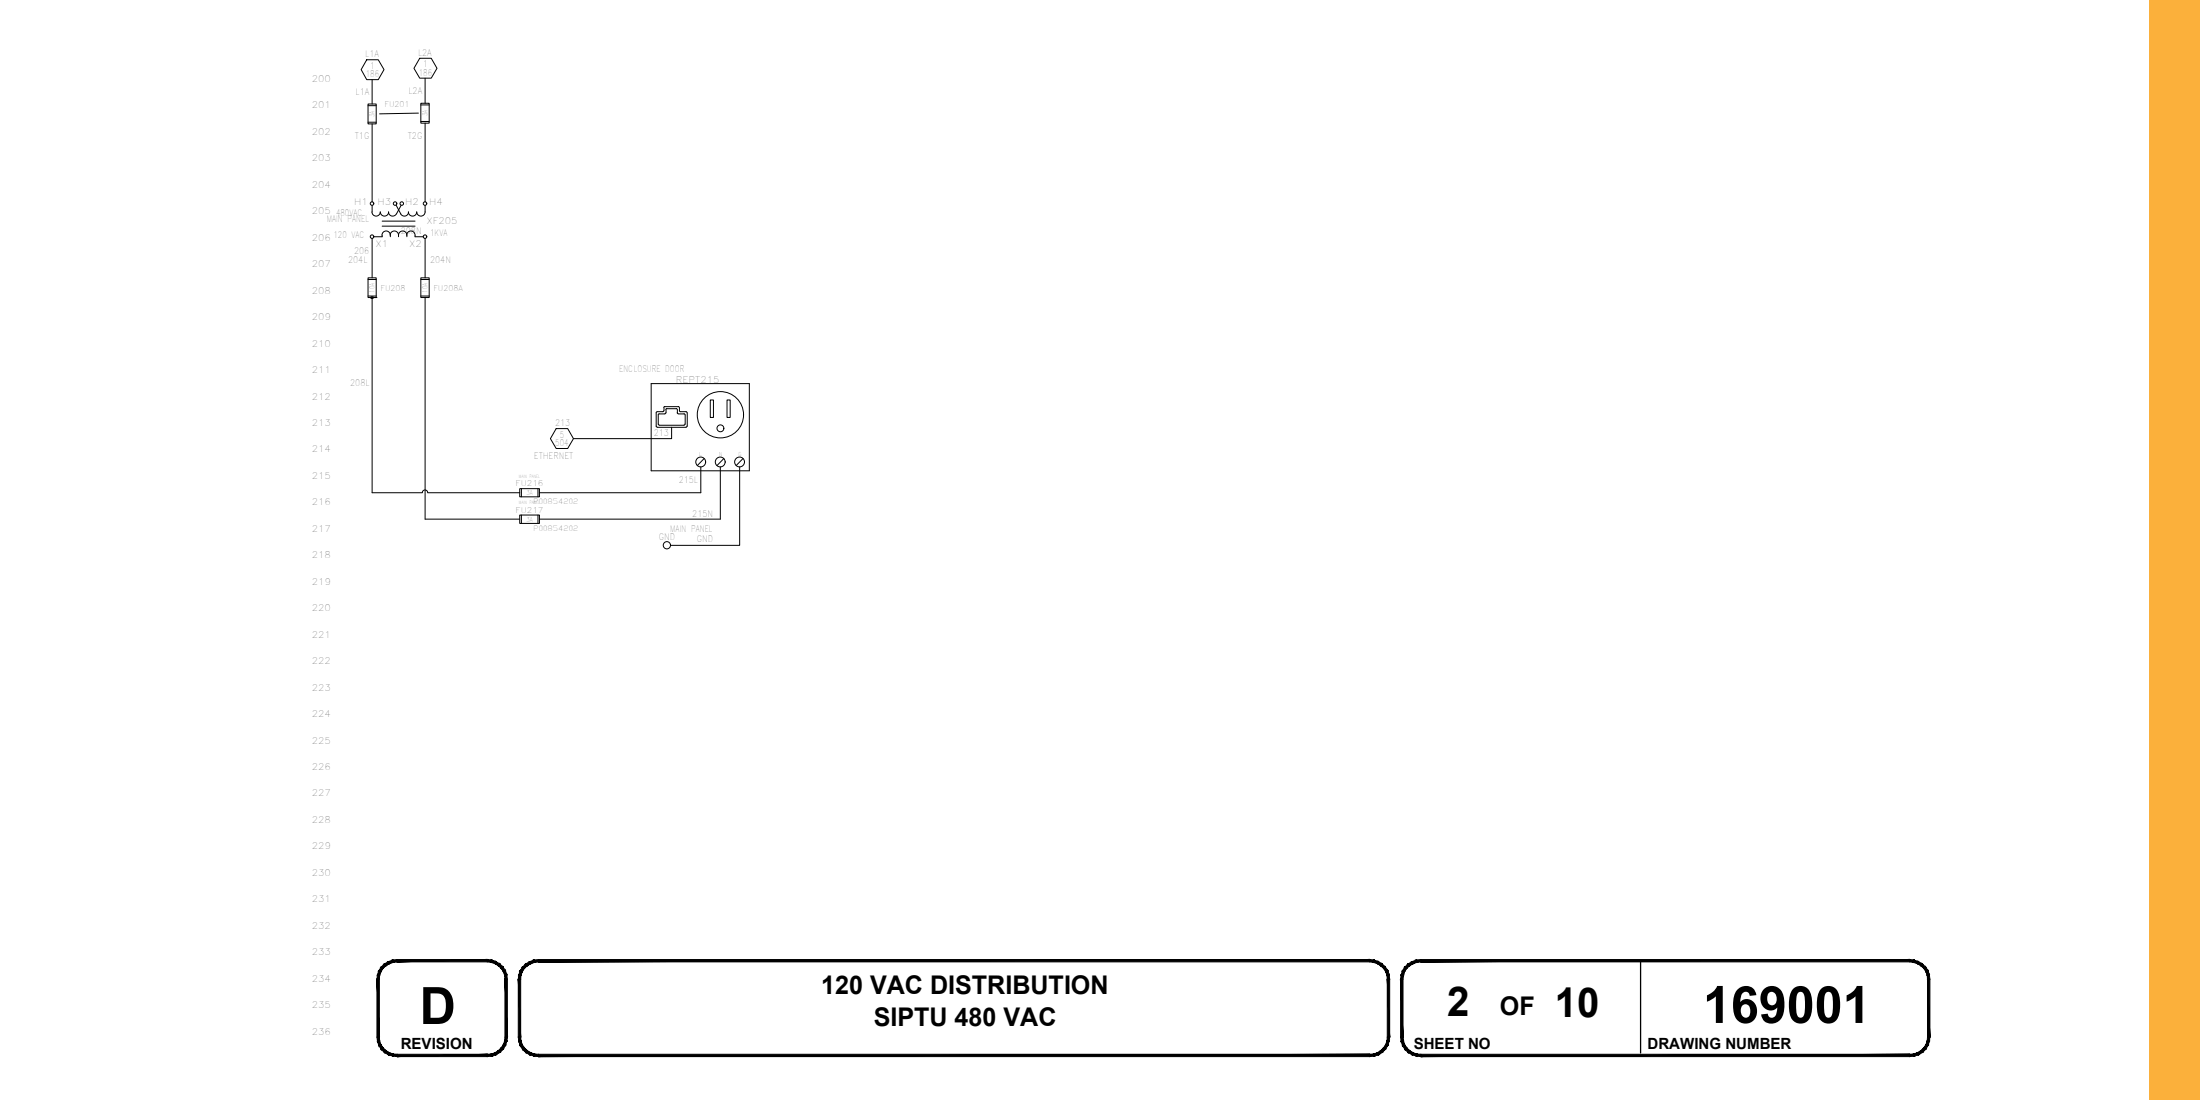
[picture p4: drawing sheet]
<svg xmlns="http://www.w3.org/2000/svg" width="432mm" height="216mm" viewBox="0 0 432 216" stroke-linecap="round" stroke-linejoin="round" font-family="sans-serif">
<!-- layer: Layer 1 -->
<path d="M421.9 0h9.9v215.9h-9.9z" fill="#fbb03b"/>
<g fill="#000">
<path d="M74 192.2l.5 11.4v-11.4zM74 192.2l.5 11.4h-.5z"/>
<path d="M77.1 188.4l.9-.1v.5zM77.1 188.4l.1 .5 .8-.1zM76.2 188.7l.9-.3 .1 .5zM76.2 188.7l.2 .4 .8-.2zM75.5 189.2l.7-.5 .2 .4zM75.5 189.2l.3 .4 .6-.5zM74.8 189.8l.7-.6 .3 .4zM74.8 189.8l.4 .3 .6-.5zM74.8 189.8l.4 .3-.8 .4zM74.4 190.5l.4 .2 .4-.6zM74.4 190.5l.4 .2-.7 .6zM74.1 191.3l.4 .1 .3-.7zM74.1 191.3l.4 .1-.5 .8zM74.5 191.4l-.5 .8h.5z"/>
<path d="M78 188.8h17.7v-.5zM78 188.3h17.7l-17.7 .5z"/>
<path d="M99.5 191.3l.1 .9h-.5zM99.1 191.4v.8l.4-.9zM99.2 190.5l.3 .8-.4 .1zM98.8 190.7l.3 .7 .1-.9zM98.7 189.8l.5 .7-.4 .2zM98.4 190.1l.4 .6-.1-.9zM98.1 189.2l.6 .6-.3 .3zM98.1 189.2l-.3 .4 .6 .5zM97.3 188.7l.8 .5-.3 .4zM97.3 188.7l-.1 .4 .6 .5zM96.5 188.4l.8 .3-.1 .4zM96.5 188.4l-.1 .5 .8 .2zM95.7 188.3l.8 .1-.1 .5zM95.7 188.3v.5l.7 .1z"/>
<path d="M99.1 192.2l.5 11.4v-11.4zM99.1 192.2l.5 11.4h-.5z"/>
<path d="M101.7 192.2l.5 11.4v-11.4zM101.7 192.2l.5 11.4h-.5z"/>
<path d="M104.8 188.4l.9-.1v.5zM104.8 188.4l.1 .5 .8-.1zM104 188.7l.8-.3 .1 .5zM104 188.7l.2 .4 .7-.2zM103.2 189.2l.8-.5 .2 .4zM103.2 189.2l.3 .4 .7-.5zM102.6 189.8l.6-.6 .3 .4zM102.6 189.8l.3 .3 .6-.5zM102.6 189.8l.3 .3-.8 .4zM102.1 190.5l.4 .2 .4-.6zM102.1 190.5l.4 .2-.7 .6zM101.8 191.3l.4 .1 .3-.7zM101.8 191.3l.4 .1-.5 .8zM102.2 191.4l-.5 .8h.5z"/>
<path d="M105.7 188.8h163.1v-.5zM105.7 188.3h163.1l-163.1 .5z"/>
<path d="M272.7 191.3l.1 .9h-.5zM272.2 191.4l.1 .8 .4-.9zM272.4 190.5l.3 .8-.5 .1zM272 190.7l.2 .7 .2-.9zM271.9 189.8l.5 .7-.4 .2zM271.6 190.1l.4 .6-.1-.9zM271.3 189.2l.6 .6-.3 .3zM271.3 189.2l-.3 .4 .6 .5zM270.6 188.7l.7 .5-.3 .4zM270.6 188.7l-.3 .4 .7 .5zM269.7 188.4l.9 .3-.3 .4zM269.7 188.4l-.1 .5 .7 .2zM268.8 188.3l.9 .1-.1 .5zM268.8 188.3v.5l.8 .1z"/>
<path d="M272.3 192.2l.5 11.4v-11.4zM272.3 192.2l.5 11.4h-.5z"/>
<path d="M274.9 192.2l.5 11.4v-11.4zM274.9 192.2l.5 11.4h-.5z"/>
<path d="M278 188.4l.9-.1v.5zM278 188.4l.1 .5 .8-.1zM277.2 188.7l.8-.3 .1 .5zM277.2 188.7l.2 .4 .7-.2zM276.4 189.2l.8-.5 .2 .4zM276.4 189.2l.3 .4 .7-.5zM275.7 189.8l.7-.6 .3 .4zM275.7 189.8l.4 .3 .6-.5zM275.7 189.8l.4 .3-.8 .4zM275.3 190.5l.4 .2 .4-.6zM275.3 190.5l.4 .2-.7 .6zM275 191.3l.5 .1 .2-.7zM275 191.3l.5 .1-.6 .8zM275.5 191.4l-.6 .8h.5z"/>
<path d="M278.9 188.8h95.9v-.5zM278.9 188.3h95.9l-95.9 .5z"/>
<path d="M378.7 191.3l.1 .9h-.5zM378.3 191.4v.8l.4-.9zM378.4 190.5l.3 .8-.4 .1zM378 190.7l.3 .7 .1-.9zM377.9 189.8l.5 .7-.4 .2zM377.6 190.1l.4 .6-.1-.9zM377.3 189.2l.6 .6-.3 .3zM377.3 189.2l-.3 .4 .6 .5zM376.5 188.7l.8 .5-.3 .4zM376.5 188.7l-.2 .4 .7 .5zM375.7 188.4l.8 .3-.2 .4zM375.7 188.4l-.1 .5 .7 .2zM374.8 188.3l.9 .1-.1 .5zM374.8 188.3v.5l.8 .1z"/>
<path d="M378.3 192.2l.5 11.4v-11.4zM378.3 192.2l.5 11.4h-.5z"/>
<path d="M74 203.6h.5l-.4 .8zM74.5 203.6l-.4 .8 .4-.1zM74.1 204.4l.4-.1-.1 .9zM74.5 204.3l-.1 .9 .4-.2zM74.4 205.2l.4-.2v1zM74.8 205v1l.4-.3zM74.8 206l.4-.3 .3 .9zM75.2 205.7l.3 .9 .3-.4zM75.8 206.2l.4 .8-.7-.4zM75.8 206.2l.4 .8 .2-.4zM76.4 206.6l.7 .7-.9-.3zM76.4 206.6l.7 .7 .1-.4zM77.2 206.9l.8 .5-.9-.1zM77.2 206.9l.8 .5v-.5z"/>
<path d="M95.7 206.9l.8 .4-.8 .1zM95.7 206.9l.8 .4-.1-.4zM96.4 206.9l.9 .1-.8 .3zM96.4 206.9l.9 .1-.1-.4zM97.2 206.6h.9l-.8 .4zM97.2 206.6h.9l-.3-.4zM97.8 206.2l.9-.2-.6 .6zM97.8 206.2l.9-.2-.3-.3zM98.4 205.7l.8-.5-.5 .8zM98.8 205l-.4 .7 .8-.5zM98.8 205l.7-.6-.3 .8zM99.1 204.3l-.3 .7 .7-.6zM99.6 203.6l-.1 .8-.4-.1zM99.1 203.6v.7l.5-.7z"/>
<path d="M78 207.4h17.7v-.5zM78 206.9h17.7l-17.7 .5z"/>
<path d="M101.7 203.6h.5l-.4 .8zM102.2 203.6l-.4 .8 .4-.1zM101.8 204.4l.4-.1-.1 .9zM102.2 204.3l-.1 .9 .4-.2zM102.1 205.2l.4-.2 .1 1zM102.5 205l.1 1 .3-.3zM102.6 206l.3-.3 .3 .9zM102.9 205.7l.3 .9 .3-.4zM103.5 206.2l.5 .8-.8-.4zM103.5 206.2l.5 .8 .2-.4zM104.2 206.6l.6 .7-.8-.3zM104.2 206.6l.6 .7 .1-.4zM104.9 206.9l.8 .5-.9-.1zM104.9 206.9l.8 .5v-.5z"/>
<path d="M268.8 206.9l.9 .4-.9 .1zM268.8 206.9l.9 .4-.1-.4zM269.6 206.9l1 .1-.9 .3zM269.6 206.9l1 .1-.3-.4zM270.3 206.6h1l-.7 .4zM270.3 206.6h1l-.3-.4zM271 206.2l.9-.2-.6 .6zM271 206.2l.9-.2-.3-.3zM271.6 205.7l.8-.5-.5 .8zM272 205l-.4 .7 .8-.5zM272 205l.7-.6-.3 .8zM272.2 204.3l-.2 .7 .7-.6zM272.8 203.6l-.1 .8-.5-.1zM272.3 203.6l-.1 .7 .6-.7z"/>
<path d="M105.7 207.4h163.1v-.5zM105.7 206.9h163.1l-163.1 .5z"/>
<path d="M274.9 203.6h.5l-.4 .8zM275.4 203.6l-.4 .8 .5-.1zM275 204.4l.5-.1-.2 .9zM275.5 204.3l-.2 .9 .4-.2zM275.3 205.2l.4-.2v1zM275.7 205v1l.4-.3zM275.7 206l.4-.3 .3 .9zM276.1 205.7l.3 .9 .3-.4zM276.7 206.2l.5 .8-.8-.4zM276.7 206.2l.5 .8 .2-.4zM277.4 206.6l.6 .7-.8-.3zM277.4 206.6l.6 .7 .1-.4zM278.1 206.9l.8 .5-.9-.1zM278.1 206.9l.8 .5v-.5z"/>
<path d="M374.8 206.9l.9 .4-.9 .1zM374.8 206.9l.9 .4-.1-.4zM375.6 206.9l.9 .1-.8 .3zM375.6 206.9l.9 .1-.2-.4zM376.3 206.6h1l-.8 .4zM376.3 206.6h1l-.3-.4zM377 206.2l.9-.2-.6 .6zM377 206.2l.9-.2-.3-.3zM377.6 205.7l.8-.5-.5 .8zM378 205l-.4 .7 .8-.5zM378 205l.7-.6-.3 .8zM378.3 204.3l-.3 .7 .7-.6zM378.8 203.6l-.1 .8-.4-.1zM378.3 203.6v.7l.5-.7z"/>
<path d="M278.9 207.4h95.9v-.5zM278.9 206.9h95.9l-95.9 .5z"/>
</g>
<g fill="none" stroke="#000" stroke-width=".2">
<path d="M72 11.7h2.2l1.2 2-1.2 1.9h-2.2l-1.1-1.9zM73 15.6v4.8M82.4 11.4h2.2l1.2 2-1.2 1.9h-2.2l-1.2-1.9zM83.4 15.3v5M72.2 20.4h1.6v3.9h-1.6zM72.2 24h1.6M72.2 20.7h1.6M73 24.3v15.3M82.1 22.2l-7.6 .1M82.6 20.3h1.6v3.9h-1.6zM82.6 23.8h1.6M82.6 20.6h1.6"/>
<path d="M83.4 24.2v15.4M72.2 54.5h1.6v3.9h-1.6zM72.2 58.1h1.6M72.2 54.9h1.6M73 40.3v1.3a.82 .82 0 0 0 .8 .8 .82 .82 0 0 0 .8-.8 .82 .82 0 0 0 .9 .8 .82 .82 0 0 0 .8-.8M73 58.4v38.3h9.9a.53 .53 0 0 1 .5-.5 .53 .53 0 0 1 .5 .5h18.1M73 46.8v7.7M74 58.4l-1.1-.1-.2 .1 .2 .2 .4-.1M75 46.2a.82 .82 0 0 1 .8-.9 .82 .82 0 0 1 .8 .9M75 44.4h6.5M75 43.4h6.5M75 46.2v.3h-1.6"/>
<path d="M76.2 41.6a.82 .82 0 0 0 .7 .8 .82 .82 0 0 0 .9-.4M76.6 46.2a.82 .82 0 0 1 .8-.9 .82 .82 0 0 1 .8 .9M76.6 46.2v.3M77.7 40.3l.9 1.7a.82 .82 0 0 0 1 .4 .82 .82 0 0 0 .6-.8M78.2 46.2v.3M78.2 46.2a.85 .85 0 0 1 1-.8 .85 .85 0 0 1 .7 1.1M78.7 40.3l-.9 1.7M79.8 46.2a.85 .85 0 0 1 1-.8 .85 .85 0 0 1 .7 1.1h1.6M82.6 54.5h1.6v3.9h-1.6zM82.6 58.1h1.6M82.6 54.9h1.6M83.4 40.3v1.3a.82 .82 0 0 1-.8 .8 .82 .82 0 0 1-.8-.8 .82 .82 0 0 1-.8 .8 .82 .82 0 0 1-.8-.8"/>
<path d="M83.4 58.4v43.5h18.6M83.4 46.8v7.7M127.8 75.3h19.3v17.1h-19.3zM130.3 80v.6M130.5 79.8l-.2 .2M130.5 79.8h2.6M133.1 79.8l.2 .2M133.4 80v.7l1.2 .1 .2 .2M139.4 78.5h.6v3.4h-.6zM142.7 78.5h.6v3.4h-.6zM102 95.9h3.9v1.6h-3.9zM102.3 95.9v1.6"/>
<path d="M105.6 95.9v1.6M109.2 84.1h2.2l1.2 2-1.2 1.9h-2.2l-1.2-1.9zM128.8 83.6l.2 .2M129 83.9h5.7M129.2 83.2l.2 .2M129.4 81.2l-.2 .2v1.8M129.4 83.5h4.9M129.4 81.2h1.1M130.1 80.8l-1.2 .1-.1 2.7M130.3 80.6l-.2 .2M130.7 81l-.2 .2M130.7 80.4v.6"/>
<path d="M130.9 80.2l-.2 .2M130.9 80.2h1.8M131.8 83.9v2.2h-19.2M132.7 80.2l.2 .2M132.9 81l.2 .2M133 80.4v.6M133.1 81.2h1.2M134.2 81.2l.2 .2M134.4 83.2l-.2 .2M134.5 81.4v1.8M134.8 83.6l-.2 .2M134.9 81v2.6"/>
<path d="M137.5 91.6v5.1h-31.6M138.2 90l-1.3 1.4M141.4 91.6v10.3h-35.5M142.1 90l-1.4 1.4M145.2 91.6v15.4h-13.6M145.8 90l-1.3 1.4M102 101.1h3.9v1.6h-3.9zM102.3 101.1v1.6M105.6 101.1v1.6M74 192.2h.5v11.4zM74 192.2l.5 11.4h-.5zM74.1 191.3l.7-.6-.3 .7z"/>
<path d="M74.1 191.3l.4 .1-.5 .8zM74.4 190.5l.8-.4-.4 .6zM74.4 190.5l.4 .2-.7 .6zM74.5 191.4v.8h-.5zM74.8 189.8l.7-.6 .3 .4zM74.8 189.8l1-.2-.6 .5zM74.8 189.8l.4 .3-.8 .4zM75.5 189.2l.7-.5 .2 .4zM75.5 189.2l.9-.1-.6 .5zM76.2 188.7l.9-.3 .1 .5zM76.2 188.7l1 .2-.8 .2zM77.1 188.4l.9-.1v.5z"/>
<path d="M77.1 188.4l.9 .4-.8 .1zM78 188.8l17.7-.5v.5zM78 188.3h17.7l-17.7 .5zM95.7 188.3l.8 .1-.1 .5zM95.7 188.3l.7 .6-.7-.1zM96.5 188.4l.8 .3-.1 .4zM96.5 188.4l.7 .7-.8-.2zM97.3 188.7l.8 .5-.3 .4zM97.3 188.7l.5 .9-.6-.5zM98.1 189.2l.6 .6-.3 .3zM98.1 189.2l.3 .9-.6-.5zM98.4 190.1l.3-.3 .1 .9z"/>
<path d="M98.7 189.8l.5 .7-.4 .2zM98.8 190.7l.4-.2-.1 .9zM99.1 191.4l.4-.1-.4 .9zM99.1 192.2h.5v11.4zM99.1 192.2l.5 11.4h-.5zM99.2 190.5l.3 .8-.4 .1zM99.5 191.3l.1 .9h-.5zM101.7 192.2h.5v11.4zM101.7 192.2l.5 11.4h-.5zM101.8 191.3l.7-.6-.3 .7zM101.8 191.3l.4 .1-.5 .8zM102.1 190.5l.8-.4-.4 .6z"/>
<path d="M102.1 190.5l.4 .2-.7 .6zM102.2 191.4v.8h-.5zM102.6 189.8l.6-.6 .3 .4zM102.6 189.8l.9-.2-.6 .5zM102.6 189.8l.3 .3-.8 .4zM103.2 189.2l.8-.5 .2 .4zM103.2 189.2l1-.1-.7 .5zM104 188.7l.8-.3 .1 .5zM104 188.7l.9 .2-.7 .2zM104.8 188.4l.9-.1v.5zM104.8 188.4l.9 .4-.8 .1zM105.7 188.8l163.1-.5v.5z"/>
<path d="M105.7 188.3h163.1l-163.1 .5zM268.8 188.3l.9 .1-.1 .5zM268.8 188.3l.8 .6-.8-.1zM269.7 188.4l.9 .3-.3 .4zM269.7 188.4l.6 .7-.7-.2zM270.6 188.7l.7 .5-.3 .4zM270.6 188.7l.4 .9-.7-.5zM271.3 189.2l.6 .6-.3 .3zM271.3 189.2l.3 .9-.6-.5zM271.6 190.1l.3-.3 .1 .9zM271.9 189.8l.5 .7-.4 .2zM272 190.7l.4-.2-.2 .9z"/>
<path d="M272.2 191.4l.5-.1-.4 .9zM272.3 192.2h.5v11.4zM272.3 192.2l.5 11.4h-.5zM272.4 190.5l.3 .8-.5 .1zM272.7 191.3l.1 .9h-.5zM274.9 192.2h.5v11.4zM274.9 192.2l.5 11.4h-.5zM275 191.3l.7-.6-.2 .7zM275 191.3l.5 .1-.6 .8zM275.3 190.5l.8-.4-.4 .6zM275.3 190.5l.4 .2-.7 .6zM275.5 191.4l-.1 .8h-.5z"/>
<path d="M275.7 189.8l.7-.6 .3 .4zM275.7 189.8l1-.2-.6 .5zM275.7 189.8l.4 .3-.8 .4zM276.4 189.2l.8-.5 .2 .4zM276.4 189.2l1-.1-.7 .5zM277.2 188.7l.8-.3 .1 .5zM277.2 188.7l.9 .2-.7 .2zM278 188.4l.9-.1v.5zM278 188.4l.9 .4-.8 .1zM278.9 188.8l95.9-.5v.5zM278.9 188.3h95.9l-95.9 .5zM374.8 188.3l.9 .1-.1 .5z"/>
<path d="M374.8 188.3l.8 .6-.8-.1zM375.7 188.4l.8 .3-.2 .4zM375.7 188.4l.6 .7-.7-.2zM376.5 188.7l.8 .5-.3 .4zM376.5 188.7l.5 .9-.7-.5zM377.3 189.2l.6 .6-.3 .3zM377.3 189.2l.3 .9-.6-.5zM377.6 190.1l.3-.3 .1 .9zM377.9 189.8l.5 .7-.4 .2zM378 190.7l.4-.2-.1 .9zM378.3 191.4l.4-.1-.4 .9zM378.3 192.2h.5v11.4z"/>
<path d="M378.3 192.2l.5 11.4h-.5zM378.4 190.5l.3 .8-.4 .1zM378.7 191.3l.1 .9h-.5zM74 203.6h.5l-.4 .8zM74.1 204.4l.4-.1-.1 .9zM74.4 205.2l.4-.2v1zM74.5 203.6v.7l-.4 .1zM74.5 204.3l.3 .7-.4 .2zM74.8 205l.4 .7-.4 .3zM74.8 206l.4-.3 .3 .9zM75.2 205.7l.6 .5-.3 .4zM75.8 206.2l.4 .8-.7-.4z"/>
<path d="M75.8 206.2l.6 .4-.2 .4zM76.4 206.6l.7 .7-.9-.3zM76.4 206.6l.8 .3-.1 .4zM77.2 206.9l.8 .5-.9-.1zM77.2 206.9h.8v.5zM78 207.4l17.7-.5v.5zM78 206.9h17.7l-17.7 .5zM95.7 206.9l.8 .4-.8 .1zM95.7 206.9h.7l.1 .4zM96.4 206.9l.9 .1-.8 .3zM96.4 206.9l.8-.3 .1 .4zM97.2 206.6h.9l-.8 .4z"/>
<path d="M97.2 206.6l.6-.4 .3 .4zM97.8 206.2l.9-.2-.6 .6zM97.8 206.2l.6-.5 .3 .3zM98.4 205.7l.8-.5-.5 .8zM98.8 205l.4 .2-.8 .5zM98.8 205l.7-.6-.3 .8zM99.1 204.3l.4 .1-.7 .6zM99.1 203.6h.5l-.5 .7zM99.6 203.6l-.1 .8-.4-.1zM101.7 203.6h.5l-.4 .8zM101.8 204.4l.4-.1-.1 .9zM102.1 205.2l.4-.2 .1 1z"/>
<path d="M102.2 203.6v.7l-.4 .1zM102.2 204.3l.3 .7-.4 .2zM102.5 205l.4 .7-.3 .3zM102.6 206l.3-.3 .3 .9zM102.9 205.7l.6 .5-.3 .4zM103.5 206.2l.5 .8-.8-.4zM103.5 206.2l.7 .4-.2 .4zM104.2 206.6l.6 .7-.8-.3zM104.2 206.6l.7 .3-.1 .4zM104.9 206.9l.8 .5-.9-.1zM104.9 206.9h.8v.5zM105.7 207.4l163.1-.5v.5z"/>
<path d="M105.7 206.9h163.1l-163.1 .5zM268.8 206.9l.9 .4-.9 .1zM268.8 206.9h.8l.1 .4zM269.6 206.9l1 .1-.9 .3zM269.6 206.9l.7-.3 .3 .4zM270.3 206.6h1l-.7 .4zM270.3 206.6l.7-.4 .3 .4zM271 206.2l.9-.2-.6 .6zM271 206.2l.6-.5 .3 .3zM271.6 205.7l.8-.5-.5 .8zM272 205l.4 .2-.8 .5zM272 205l.7-.6-.3 .8z"/>
<path d="M272.2 204.3l.5 .1-.7 .6zM272.3 203.6h.5l-.6 .7zM272.8 203.6l-.1 .8-.5-.1zM274.9 203.6h.5l-.4 .8zM275 204.4l.5-.1-.2 .9zM275.3 205.2l.4-.2v1zM275.4 203.6l.1 .7-.5 .1zM275.5 204.3l.2 .7-.4 .2zM275.7 205l.4 .7-.4 .3zM275.7 206l.4-.3 .3 .9zM276.1 205.7l.6 .5-.3 .4zM276.7 206.2l.5 .8-.8-.4z"/>
<path d="M276.7 206.2l.7 .4-.2 .4zM277.4 206.6l.6 .7-.8-.3zM277.4 206.6l.7 .3-.1 .4zM278.1 206.9l.8 .5-.9-.1zM278.1 206.9h.8v.5zM278.9 207.4l95.9-.5v.5zM278.9 206.9h95.9l-95.9 .5zM374.8 206.9l.9 .4-.9 .1zM374.8 206.9h.8l.1 .4zM375.6 206.9l.9 .1-.8 .3zM375.6 206.9l.7-.3 .2 .4zM376.3 206.6h1l-.8 .4z"/>
<path d="M376.3 206.6l.7-.4 .3 .4zM377 206.2l.9-.2-.6 .6zM377 206.2l.6-.5 .3 .3zM377.6 205.7l.8-.5-.5 .8zM378 205l.4 .2-.8 .5zM378 205l.7-.6-.3 .8zM378.3 204.3l.4 .1-.7 .6zM378.3 203.6h.5l-.5 .7zM378.8 203.6l-.1 .8-.4-.1z"/>
<circle cx="73" cy="40" r=".35"/>
<circle cx="77.5" cy="40" r=".35"/>
<circle cx="78.9" cy="40" r=".35"/>
<circle cx="83.4" cy="40" r=".35"/>
<circle cx="73" cy="46.4" r=".35"/>
<circle cx="83.4" cy="46.4" r=".35"/>
<circle cx="137.5" cy="90.7" r=".97"/>
<circle cx="141.4" cy="90.7" r=".97"/>
<circle cx="141.4" cy="81.4" r="4.5"/>
<circle cx="141.4" cy="84.1" r=".68"/>
<circle cx="145.2" cy="90.7" r=".97"/>
<circle cx="130.9" cy="107" r=".71"/>
</g>
<path d="M322 188.6v18.1" fill="none" stroke="#000" stroke-width=".25"/>
<g font-size="10.1">
<text x="82.4" y="201">D</text>
<text x="334.2" y="200.8">169001</text>
</g>
<g font-size="8.1">
<text x="284" y="199.4">2</text>
<text x="305.2" y="199.6">10</text>
</g>
<g font-size="5.1">
<text x="161.2" y="195.1">120 VAC DISTRIBUTION</text>
<text x="171.5" y="201.4">SIPTU 480 VAC</text>
<text x="294.4" y="199.3">OF</text>
</g>
<g font-size="3">
<text x="78.6" y="205.9">REVISION</text>
<text x="277.5" y="205.8">SHEET NO</text>
<text x="323.4" y="205.9">DRAWING NUMBER</text>
</g>
<g font-size="1.7">
<text x="71.7" y="11.2">L1A</text>
<text x="82.1" y="10.9">L2A</text>
<text x="61.2" y="16.1">200</text>
<text x="71.8" y="15.2">186</text>
<text x="82.2" y="14.9">186</text>
<text x="61.2" y="21.3">201</text>
<text x="69.8" y="18.7">L1A</text>
<text x="80.2" y="18.4">L2A</text>
<text x="61.2" y="26.5">202</text>
<text x="69.6" y="27.3">T1G</text>
<text x="80" y="27.3">T2G</text>
<text x="61.2" y="31.7">203</text>
<text x="61.2" y="36.9">204</text>
<text x="69.5" y="40.3">H1</text>
<text x="74.1" y="40.3">H3</text>
<text x="79.5" y="40.3">H2</text>
<text x="84.2" y="40.3">H4</text>
<text x="61.2" y="42.1">205</text>
<text x="61.2" y="47.3">206</text>
<text x="64.1" y="43.6">MAIN PANEL</text>
<text x="65.4" y="46.8">120 VAC</text>
<text x="66" y="42.4">480VAC</text>
<text x="78.7" y="45.9">208N</text>
<text x="83.7" y="43.9">XF205</text>
<text x="84.4" y="46.4">1KVA</text>
<text x="61.2" y="52.4">207</text>
<text x="68.3" y="51.6">204L</text>
<text x="69.5" y="49.8">206</text>
<text x="73.7" y="48.4">X1</text>
<text x="80.3" y="48.4">X2</text>
<text x="84.4" y="51.6">204N</text>
<text x="61.2" y="57.6">208</text>
<text x="61.2" y="62.8">209</text>
<text x="61.2" y="68">210</text>
<text x="61.2" y="73.2">211</text>
<text x="68.7" y="75.8">208L</text>
<text x="121.5" y="73">ENCLOSURE DOOR</text>
<text x="132.7" y="75.1">REPT215</text>
<text x="61.2" y="78.4">212</text>
<text x="61.2" y="83.6">213</text>
<text x="108.9" y="83.6">213</text>
<text x="61.2" y="88.8">214</text>
<text x="109" y="87.6">504</text>
<text x="109.9" y="85.9">5</text>
<text x="128.3" y="85.6">213</text>
<text x="61.2" y="94">215</text>
<text x="104.8" y="90.1">ETHERNET</text>
<text x="133.2" y="94.8">215L</text>
<text x="61.2" y="99.2">216</text>
<text x="135.9" y="101.4">215N</text>
<text x="61.2" y="104.4">217</text>
<text x="129.3" y="106.1">GND</text>
<text x="131.6" y="104.4">MAIN PANEL</text>
<text x="136.8" y="106.4">GND</text>
<text x="61.2" y="109.6">218</text>
<text x="61.2" y="114.8">219</text>
<text x="61.2" y="120">220</text>
<text x="61.2" y="125.2">221</text>
<text x="61.2" y="130.3">222</text>
<text x="61.2" y="135.5">223</text>
<text x="61.2" y="140.7">224</text>
<text x="61.2" y="145.9">225</text>
<text x="61.2" y="151.1">226</text>
<text x="61.2" y="156.3">227</text>
<text x="61.2" y="161.5">228</text>
<text x="61.2" y="166.7">229</text>
<text x="61.2" y="171.9">230</text>
<text x="61.2" y="177.1">231</text>
<text x="61.2" y="182.3">232</text>
<text x="61.2" y="187.5">233</text>
<text x="61.2" y="192.7">234</text>
<text x="61.2" y="197.8">235</text>
<text x="61.2" y="203.1">236</text>
</g>
<g font-size="1.5">
<text x="75.5" y="21">FU201</text>
<text x="74.7" y="57.1">FU208</text>
<text x="85.1" y="57.1">FU208A</text>
<text x="101.2" y="95.4">FU216</text>
<text x="101.2" y="100.6">FU217</text>
</g>
<g font-size="1.4">
<text x="104.7" y="99">P00854202</text>
<text x="104.7" y="104.2">P00854202</text>
</g>
<g font-size="1.3">
<text x="73.5" y="23" transform="rotate(-90 73.5 23)">3A</text>
<text x="83.9" y="22.8" transform="rotate(-90 83.9 22.8)">3A</text>
<text x="73.5" y="57.4" transform="rotate(-90 73.5 57.4)">10A</text>
<text x="83.9" y="57.4" transform="rotate(-90 83.9 57.4)">10A</text>
<text x="103.3" y="97.2">3A</text>
<text x="103.3" y="102.4">3A</text>
</g>
<g font-size="1.1">
<text x="137.2" y="89.4">L</text>
<text x="141.2" y="89.4">N</text>
<text x="145" y="89.4">G</text>
</g>
<text font-size=".9" x="101.9" y="99">MAIN PANEL</text>
</svg>
